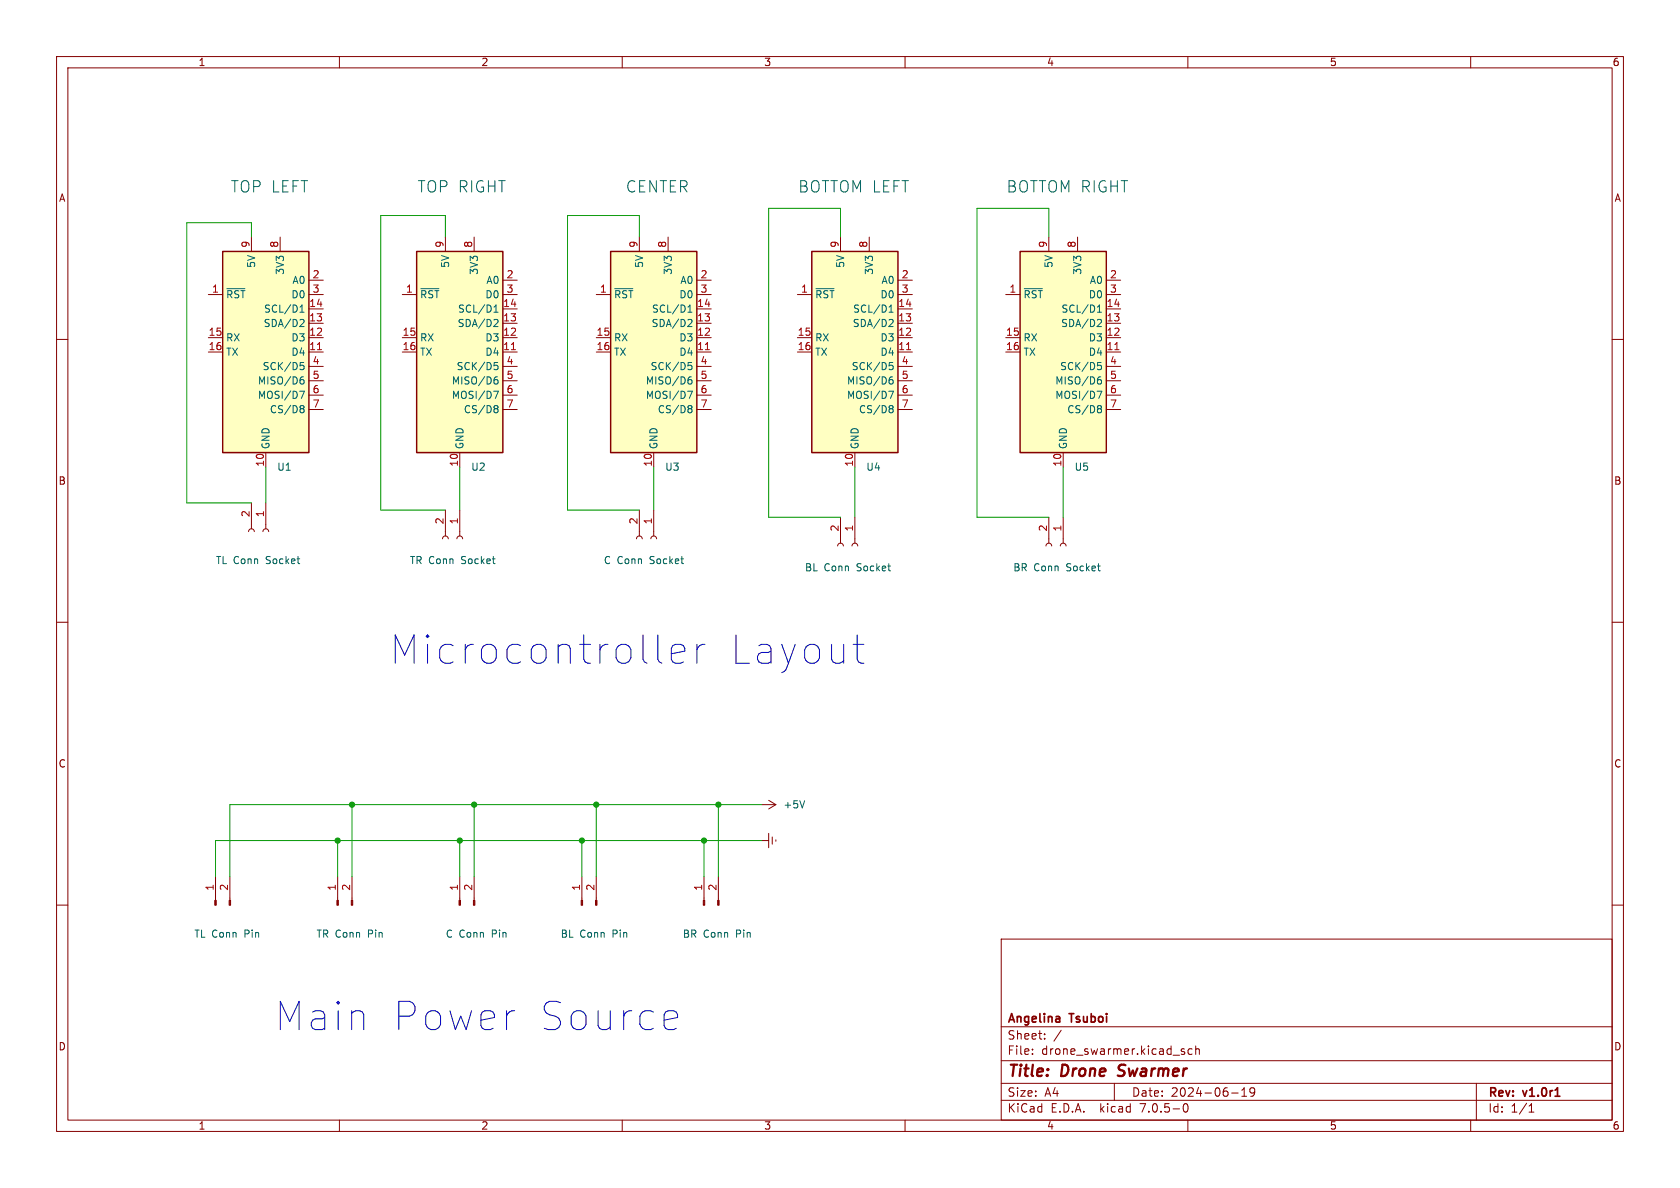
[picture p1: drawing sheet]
<svg xmlns="http://www.w3.org/2000/svg" width="297mm" height="210mm" viewBox="0 0 297 210" stroke-linecap="round" stroke-linejoin="round" font-family="sans-serif">
<g fill="none" stroke="#840000" stroke-width=".18">
<path d="M10 10h277v190h-277zM12 12h273v186h-273zM60 10v2M110 10v2M160 10v2M210 10v2M260 10v2M10 60h2M36.8 52.1h2.6M36.8 59.7h2.6M44.4 41.9v2.6M49.5 41.9v2.6"/>
<path d="M54.6 52.1h2.5M54.6 59.7h2.5M54.6 57.2h2.5M54.6 54.6h2.5M54.6 49.5h2.5M71.1 52.1h2.6M71.1 59.7h2.6M78.7 41.9v2.6M83.8 41.9v2.6M88.9 52.1h2.5M88.9 59.7h2.5M88.9 57.2h2.5"/>
<path d="M88.9 54.6h2.5M88.9 49.5h2.5M105.4 52.1h2.5M105.4 59.7h2.5M113 41.9v2.6M118.1 41.9v2.6M123.2 52.1h2.5M123.2 59.7h2.5M123.2 57.2h2.5M123.2 54.6h2.5M123.2 49.5h2.5M141 52.1h2.5"/>
<path d="M141 59.7h2.5M148.6 41.9v2.6M153.7 41.9v2.6M158.7 52.1h2.6M158.7 59.7h2.6M158.7 57.2h2.6M158.7 54.6h2.6M158.7 49.5h2.6M177.8 52.1h2.5M177.8 59.7h2.5M185.4 41.9v2.6M190.5 41.9v2.6"/>
<path d="M195.6 52.1h2.5M195.6 59.7h2.5M195.6 57.2h2.5M195.6 54.6h2.5M195.6 49.5h2.5M285 60h2M36.8 62.2h2.6M54.6 62.2h2.5M54.6 64.8h2.5M54.6 67.3h2.5M54.6 69.9h2.5M54.6 72.4h2.5"/>
<path d="M71.1 62.2h2.6M88.9 62.2h2.5M88.9 64.8h2.5M88.9 67.3h2.5M88.9 69.9h2.5M88.9 72.4h2.5M105.4 62.2h2.5M123.2 62.2h2.5M123.2 64.8h2.5M123.2 67.3h2.5M123.2 69.9h2.5M123.2 72.4h2.5"/>
<path d="M141 62.2h2.5M158.7 62.2h2.6M158.7 64.8h2.6M158.7 67.3h2.6M158.7 69.9h2.6M158.7 72.4h2.6M177.8 62.2h2.5M195.6 62.2h2.5M195.6 64.8h2.5M195.6 67.3h2.5M195.6 69.9h2.5M195.6 72.4h2.5"/>
<path d="M43.9 94l.2-.4 .4-.1 .3 .1 .2 .4M44.4 88.9v4.6M46.5 94l.1-.4 .4-.1 .4 .1 .1 .4M47 80v2.6M47 88.9v4.6M78.2 95.3l.2-.4 .4-.2 .3 .2 .1 .4M78.7 90.2v4.5M80.8 95.3l.1-.4 .4-.2 .4 .2 .1 .4M81.3 80v2.6M81.3 90.2v4.5M112.5 95.3l.2-.4 .3-.2 .4 .2 .1 .4M113 90.2v4.5"/>
<path d="M115.1 95.3l.1-.4 .4-.2 .3 .2 .2 .4M115.6 80v2.6M115.6 90.2v4.5M148.1 96.5l.1-.3 .4-.2 .4 .2 .1 .3M148.6 91.4v4.6M150.6 96.5l.2-.3 .3-.2 .4 .2 .1 .3M151.1 80v2.6M151.1 91.4v4.6M184.9 96.5l.2-.3 .3-.2 .4 .2 .1 .3M185.4 91.4v4.6M187.5 96.5l.1-.3 .4-.2 .3 .2 .2 .3M188 80v2.6"/>
<path d="M188 91.4v4.6M10 110h2M285 110h2M10 160h2M38.1 154.9v4.3M40.6 154.9v4.3M59.7 154.9v4.3M62.2 154.9v4.3M81.3 154.9v4.3M83.8 154.9v4.3M102.9 154.9v4.3M105.4 154.9v4.3"/>
<path d="M124.5 154.9v4.3M127 154.9v4.3M134.6 142.2h2.6M134.6 148.6h1.3M135.9 141.5l1.3 .7M135.9 147.3v2.6M136.5 148v1.2M137.2 142.2l-1.3 .8M137.2 148.5v.2M285 160h2M177 166h108v32h-108zM60 198v2"/>
<path d="M110 198v2M160 198v2M177 194.5h108M177 191.5h108M177 187.5h108M177 181.5h108M182.5 186.3v.1M182.5 185.5v.1M184.7 183.6v.1M184.7 182.8v.1M187.6 182.1l-1.3 2M197 191.5v3"/>
<path d="M208.9 185.8l.3 .1 .3 .2-.1 .2-.4 .1M208.9 185.5h.5M209.3 195.2l.2-.1a.81 .81 0 0 1 .6 .6 .81 .81 0 0 1-.3 .8l-.1 .1a.81 .81 0 0 1-.4-1.4zM210 198v2M210.7 185.5l-.4-.1-.3 .3v.4l.2 .2h.5M211.4 185.5l.2-.1 .4 .1v.9M211.4 184.9v1.5M217.7 193.2h1.2M219.5 193.8h.9M219.5 192.7l.5-.4v1.5M221.8 192.9l-.3 .3h-.3l-.2-.3 .1-.5 .4-.1 .2 .1a.99 .99 0 0 1-.3 1.4h-.3M260 198v2"/>
<path d="M261 191.5v6.5M270.3 196.6h.9M270.3 195.5l.4-.4v1.5"/>
</g>
<path d="M274.9 193.8h.9" fill="none" stroke="#840000" stroke-width=".3"/>
<g fill="none" stroke="#006464" stroke-width=".18">
<path d="M40.1 51h3.2M53 55.2h.8M53 54.3l.4-.4v1.3M53.5 56.5l.3 .2-.1 .3-.7 .7h.8M74.4 51h3.2M87.3 55.2h.7M87.3 54.3l.4-.4v1.3M87.8 56.5l.2 .2v.3l-.7 .7h.7M108.7 51h3.2M121.6 55.2h.7M121.6 54.3l.4-.4v1.3M122.1 56.5l.2 .2v.3l-.7 .7h.7"/>
<path d="M144.2 51h3.2M157.2 55.2h.7M157.2 54.3l.3-.4v1.3M157.7 56.5l.2 .2-.1 .3-.7 .7h.8M181.1 51h3.2M194 55.2h.7M194 54.3l.4-.4v1.3M194.5 56.5l.2 .2v.3l-.8 .7h.8M53 69.2h.8l-.5 1.2M53.1 64.1h.6M53.2 64.6h.3l.3 .2-.2 .5h-.4M53.3 67.1l.3 .1 .2 .1-.1 .5-.4 .1"/>
<path d="M53.3 71.7h.2l.3 .2-.3 .3M53.3 72.2h.2M53.5 72.2l.3 .3v.2l-.2 .2-.3 .1M53.6 66.6l-.3 .1M87.3 69.2h.8l-.5 1.2M87.4 64.1h.6M87.5 64.6h.3l.2 .2-.1 .5h-.4M87.6 67.1l.3 .1 .1 .1v.5l-.4 .1M87.6 71.7h.2l.2 .2-.2 .3M87.6 72.2h.2M87.8 72.2l.2 .3v.2l-.1 .2-.3 .1M87.9 66.6l-.3 .1"/>
<path d="M121.6 69.2h.8l-.5 1.2M121.7 64.1h.6M121.8 64.6h.3l.2 .2-.1 .5h-.4M121.9 67.1l.3 .1 .1 .1v.5l-.4 .1M121.9 71.7h.2l.2 .2-.2 .3M121.9 72.2h.2M122.1 72.2l.2 .3v.2l-.1 .2-.3 .1M122.2 66.6l-.3 .1M157.1 69.2h.9l-.6 1.2M157.2 64.1h.6M157.4 64.6h.3l.2 .2-.1 .5h-.4M157.4 67.1l.4 .1 .1 .1-.1 .5-.4 .1"/>
<path d="M157.4 71.7h.3l.2 .2-.2 .3M157.4 72.2h.3M157.7 72.2l.2 .3v.2l-.1 .2-.4 .1M157.8 66.6l-.4 .1M193.9 69.2h.9l-.6 1.2M194.1 64.1h.6M194.2 64.6h.3l.2 .2-.1 .5h-.4M194.2 67.1l.4 .1 .1 .1v.5l-.5 .1M194.2 71.7h.3l.2 .2-.2 .3M194.2 72.2h.3M194.5 72.2l.2 .3v.2l-.1 .2-.4 .1M194.6 66.6l-.4 .1"/>
<path d="M142.3 141.5l-.5 1.3"/>
</g>
<g fill="#840000" stroke="#840000" stroke-width=".18">
<path d="M62.1 159.2h.3v.8h-.3z"/>
<path d="M59.6 159.2h.2v.8h-.2z"/>
<path d="M105.3 159.2h.2v.8h-.2z"/>
<path d="M102.7 159.2h.3v.8h-.3z"/>
<path d="M83.7 159.2h.2v.8h-.2z"/>
<path d="M81.2 159.2h.2v.8h-.2z"/>
<path d="M126.9 159.2h.2v.8h-.2z"/>
<path d="M124.3 159.2h.3v.8h-.3z"/>
<path d="M40.5 159.2h.3v.8h-.3z"/>
<path d="M38 159.2h.2v.8h-.2z"/>
</g>
<g fill="#ffffc2" stroke="#ffffc2" stroke-width=".18">
<path d="M143.5 44.5h15.2v35.5h-15.2z"/>
<path d="M107.9 44.5h15.3v35.5h-15.3z"/>
<path d="M39.4 44.5h15.2v35.5h-15.2z"/>
<path d="M73.7 44.5h15.2v35.5h-15.2z"/>
<path d="M180.3 44.5h15.3v35.5h-15.3z"/>
</g>
<path d="M39.4 44.5h15.2v35.5h-15.2zM73.7 44.5h15.2v35.5h-15.2zM107.9 44.5h15.3v35.5h-15.3zM143.5 44.5h15.2v35.5h-15.2zM180.3 44.5h15.3v35.5h-15.3z" fill="none" stroke="#840000" stroke-width=".25"/>
<path d="M56.1 61.8h.7M90.4 61.8h.7M124.7 61.8h.7M160.3 61.8h.7M197.1 61.8h.7" fill="none" stroke="#a90000" stroke-width=".18"/>
<path d="M116.5 117l.5 .2M118.7 115.6l2.4-.5v-.5l-.3-.5-.5-.2h-.9l-.5 .2-.2 .5v1.9l.2 .5 .5 .2h.9l.5-.2M123.2 113.9v3.3M124.6 113.9a1.28 1.28 0 0 0-1.4 1M150.8 113.9h1.9M151.5 112.2v4.3l.3 .5 .5 .2h.4M90.5 178.7h.5M118.1 178.7h1l.5 .2 .2 .5v.5l-2.4 .4M119.6 181.8l-.5 .2h-1" fill="none" stroke="#0000c2" stroke-width=".18"/>
<g fill="none" stroke="#009600" stroke-width=".18">
<path d="M44.4 41.9v-2.5h-11.4v49.5h11.4M78.7 41.9v-3.8h-11.4v52.1h11.4M113 41.9v-3.8h-12.7v52.1h12.7M148.6 41.9v-5.1h-12.7v54.6h12.7M185.4 41.9v-5.1h-12.7v54.6h12.7M47 82.6v6.3M81.3 82.6v7.6M115.6 82.6v7.6M151.1 82.6v8.8M188 82.6v8.8M59.7 148.6v6.3M62.2 142.2v12.7"/>
<path d="M81.3 148.6v6.3M83.8 142.2v12.7M102.9 148.6v6.3M105.4 142.2v12.7M124.5 148.6v6.3M127 142.2v12.7M134.6 148.6h-96.5v6.3M134.6 142.2h-94v12.7"/>
</g>
<g fill="#009600" stroke="#009600" stroke-width=".18">
<circle cx="124.5" cy="148.6" r=".46"/>
<circle cx="59.7" cy="148.6" r=".46"/>
<circle cx="102.9" cy="148.6" r=".46"/>
<circle cx="62.2" cy="142.2" r=".46"/>
<circle cx="81.3" cy="148.6" r=".46"/>
<circle cx="83.8" cy="142.2" r=".46"/>
<circle cx="105.4" cy="142.2" r=".46"/>
<circle cx="127" cy="142.2" r=".46"/>
</g>
<g font-size="7" fill="#0000c2">
<text x="68.6" y="117.9">Microcontroller</text>
<text x="128.2" y="117.9">Layout</text>
<text x="48.3" y="182.6">Main</text>
<text x="68.6" y="182.6">Power</text>
<text x="93.9" y="182.6">Source</text>
</g>
<g font-size="2.8" fill="#006464">
<text x="40.8" y="34.2">TOP LEFT</text>
<text x="73.8" y="34.2">TOP RIGHT</text>
<text x="110.6" y="34.2">CENTER</text>
<text x="141.1" y="34.2">BOTTOM LEFT</text>
<text x="177.9" y="34.2">BOTTOM RIGHT</text>
</g>
<g font-size="2.8" fill="#840000">
<text x="178" y="190.8">Title:</text>
<text x="187.5" y="190.8">Drone</text>
<text x="198.2" y="190.8">Swarmer</text>
</g>
<g font-size="2.1" fill="#840000">
<text x="178" y="183.9">Sheet:</text>
<text x="178" y="181.1">Angelina</text>
<text x="189.1" y="181.1">Tsuboi</text>
<text x="178" y="186.6">File:</text>
<text x="184" y="186.6">drone_swarmer.kicad_sch</text>
<text x="178" y="196.8">KiCad</text>
<text x="178" y="194">Size:</text>
<text x="184.6" y="194">A4</text>
<text x="185.7" y="196.8">E.D.A.</text>
<text x="194.4" y="196.8">kicad</text>
<text x="200" y="194">Date:</text>
<text x="201.5" y="196.8">7.0.5-0</text>
<text x="206.9" y="194">2024-06-19</text>
<text x="263" y="194.2">Rev:</text>
<text x="263" y="196.8">Id:</text>
<text x="267" y="196.8">1/1</text>
<text x="269.2" y="194.2">v1.0r1</text>
</g>
<g font-size="1.8" fill="#840000">
<text x="35" y="11.8">1</text>
<text x="85" y="11.8">2</text>
<text x="135" y="11.8">3</text>
<text x="185" y="11.8">4</text>
<text x="235" y="11.8">5</text>
<text x="285" y="11.8">6</text>
<text x="10.4" y="35.8">A</text>
<text x="285.4" y="35.8">A</text>
<text x="10.3" y="85.8">B</text>
<text x="285.3" y="85.8">B</text>
<text x="10.3" y="135.8">C</text>
<text x="285.3" y="135.8">C</text>
<text x="10.3" y="185.8">D</text>
<text x="285.3" y="185.8">D</text>
<text x="35" y="199.8">1</text>
<text x="85" y="199.8">2</text>
<text x="135" y="199.8">3</text>
<text x="185" y="199.8">4</text>
<text x="235" y="199.8">5</text>
<text x="285" y="199.8">6</text>
</g>
<g font-size="1.8" fill="#a90000">
<text x="44.2" y="43.8" transform="rotate(-90 44.2 43.8)">9</text>
<text x="49.3" y="43.8" transform="rotate(-90 49.3 43.8)">8</text>
<text x="78.5" y="43.8" transform="rotate(-90 78.5 43.8)">9</text>
<text x="83.6" y="43.8" transform="rotate(-90 83.6 43.8)">8</text>
<text x="112.8" y="43.8" transform="rotate(-90 112.8 43.8)">9</text>
<text x="117.9" y="43.8" transform="rotate(-90 117.9 43.8)">8</text>
<text x="148.3" y="43.8" transform="rotate(-90 148.3 43.8)">9</text>
<text x="153.4" y="43.8" transform="rotate(-90 153.4 43.8)">8</text>
<text x="185.2" y="43.8" transform="rotate(-90 185.2 43.8)">9</text>
<text x="190.2" y="43.8" transform="rotate(-90 190.2 43.8)">8</text>
<text x="37.4" y="51.8">1</text>
<text x="55.2" y="49.3">2</text>
<text x="55.2" y="51.8">3</text>
<text x="71.7" y="51.8">1</text>
<text x="89.5" y="49.3">2</text>
<text x="89.5" y="51.8">3</text>
<text x="106" y="51.8">1</text>
<text x="123.8" y="49.3">2</text>
<text x="123.8" y="51.8">3</text>
<text x="141.6" y="51.8">1</text>
<text x="159.4" y="49.3">2</text>
<text x="159.4" y="51.8">3</text>
<text x="178.4" y="51.8">1</text>
<text x="196.2" y="49.3">2</text>
<text x="196.2" y="51.8">3</text>
<text x="36.8" y="59.4">15</text>
<text x="54.6" y="59.4">12</text>
<text x="54.6" y="56.9">13</text>
<text x="54.6" y="54.4">14</text>
<text x="71.1" y="59.4">15</text>
<text x="88.9" y="59.4">12</text>
<text x="88.9" y="56.9">13</text>
<text x="88.9" y="54.4">14</text>
<text x="105.4" y="59.4">15</text>
<text x="123.2" y="59.4">12</text>
<text x="123.2" y="56.9">13</text>
<text x="123.2" y="54.4">14</text>
<text x="141" y="59.4">15</text>
<text x="158.7" y="59.4">12</text>
<text x="158.7" y="56.9">13</text>
<text x="158.7" y="54.4">14</text>
<text x="177.8" y="59.4">15</text>
<text x="195.6" y="59.4">12</text>
<text x="195.6" y="56.9">13</text>
<text x="195.6" y="54.4">14</text>
<text x="36.8" y="62">16</text>
<text x="54.6" y="62">11</text>
<text x="55.2" y="64.5">4</text>
<text x="71.1" y="62">16</text>
<text x="88.9" y="62">11</text>
<text x="89.5" y="64.5">4</text>
<text x="105.4" y="62">16</text>
<text x="123.2" y="62">11</text>
<text x="123.8" y="64.5">4</text>
<text x="141" y="62">16</text>
<text x="158.7" y="62">11</text>
<text x="159.4" y="64.5">4</text>
<text x="177.8" y="62">16</text>
<text x="195.6" y="62">11</text>
<text x="196.2" y="64.5">4</text>
<text x="55.2" y="67.1">5</text>
<text x="55.2" y="69.6">6</text>
<text x="89.5" y="67.1">5</text>
<text x="89.5" y="69.6">6</text>
<text x="123.8" y="67.1">5</text>
<text x="123.8" y="69.6">6</text>
<text x="159.4" y="67.1">5</text>
<text x="159.4" y="69.6">6</text>
<text x="196.2" y="67.1">5</text>
<text x="196.2" y="69.6">6</text>
<text x="55.2" y="72.1">7</text>
<text x="89.5" y="72.1">7</text>
<text x="123.8" y="72.1">7</text>
<text x="159.4" y="72.1">7</text>
<text x="196.2" y="72.1">7</text>
<text x="46.7" y="82.6" transform="rotate(-90 46.7 82.6)">10</text>
<text x="81" y="82.6" transform="rotate(-90 81 82.6)">10</text>
<text x="115.3" y="82.6" transform="rotate(-90 115.3 82.6)">10</text>
<text x="150.9" y="82.6" transform="rotate(-90 150.9 82.6)">10</text>
<text x="187.7" y="82.6" transform="rotate(-90 187.7 82.6)">10</text>
<text x="44.2" y="91.5" transform="rotate(-90 44.2 91.5)">2</text>
<text x="46.7" y="91.5" transform="rotate(-90 46.7 91.5)">1</text>
<text x="78.5" y="92.7" transform="rotate(-90 78.5 92.7)">2</text>
<text x="81" y="92.7" transform="rotate(-90 81 92.7)">1</text>
<text x="112.8" y="92.7" transform="rotate(-90 112.8 92.7)">2</text>
<text x="115.3" y="92.7" transform="rotate(-90 115.3 92.7)">1</text>
<text x="148.3" y="94" transform="rotate(-90 148.3 94)">2</text>
<text x="150.9" y="94" transform="rotate(-90 150.9 94)">1</text>
<text x="185.2" y="94" transform="rotate(-90 185.2 94)">2</text>
<text x="187.7" y="94" transform="rotate(-90 187.7 94)">1</text>
<text x="37.8" y="157.5" transform="rotate(-90 37.8 157.5)">1</text>
<text x="40.4" y="157.5" transform="rotate(-90 40.4 157.5)">2</text>
<text x="59.4" y="157.5" transform="rotate(-90 59.4 157.5)">1</text>
<text x="62" y="157.5" transform="rotate(-90 62 157.5)">2</text>
<text x="81" y="157.5" transform="rotate(-90 81 157.5)">1</text>
<text x="83.6" y="157.5" transform="rotate(-90 83.6 157.5)">2</text>
<text x="102.6" y="157.5" transform="rotate(-90 102.6 157.5)">1</text>
<text x="105.2" y="157.5" transform="rotate(-90 105.2 157.5)">2</text>
<text x="124.2" y="157.5" transform="rotate(-90 124.2 157.5)">1</text>
<text x="126.7" y="157.5" transform="rotate(-90 126.7 157.5)">2</text>
</g>
<g font-size="1.8" fill="#006464">
<text x="45.3" y="47.4" transform="rotate(-90 45.3 47.4)">5V</text>
<text x="79.6" y="47.4" transform="rotate(-90 79.6 47.4)">5V</text>
<text x="113.9" y="47.4" transform="rotate(-90 113.9 47.4)">5V</text>
<text x="149.4" y="47.4" transform="rotate(-90 149.4 47.4)">5V</text>
<text x="186.2" y="47.4" transform="rotate(-90 186.2 47.4)">5V</text>
<text x="39.9" y="52.9">~{RST}</text>
<text x="50.4" y="48.6" transform="rotate(-90 50.4 48.6)">3V3</text>
<text x="51.5" y="52.9">D0</text>
<text x="51.7" y="50.4">A0</text>
<text x="74.2" y="52.9">~{RST}</text>
<text x="84.6" y="48.6" transform="rotate(-90 84.6 48.6)">3V3</text>
<text x="85.8" y="52.9">D0</text>
<text x="86" y="50.4">A0</text>
<text x="108.5" y="52.9">~{RST}</text>
<text x="118.9" y="48.6" transform="rotate(-90 118.9 48.6)">3V3</text>
<text x="120.1" y="52.9">D0</text>
<text x="120.3" y="50.4">A0</text>
<text x="144" y="52.9">~{RST}</text>
<text x="154.5" y="48.6" transform="rotate(-90 154.5 48.6)">3V3</text>
<text x="155.6" y="52.9">D0</text>
<text x="155.8" y="50.4">A0</text>
<text x="180.8" y="52.9">~{RST}</text>
<text x="191.3" y="48.6" transform="rotate(-90 191.3 48.6)">3V3</text>
<text x="192.5" y="52.9">D0</text>
<text x="192.6" y="50.4">A0</text>
<text x="46.6" y="58">SDA/D2</text>
<text x="46.7" y="55.4">SCL/D1</text>
<text x="80.9" y="58">SDA/D2</text>
<text x="80.9" y="55.4">SCL/D1</text>
<text x="115.2" y="58">SDA/D2</text>
<text x="115.2" y="55.4">SCL/D1</text>
<text x="150.7" y="58">SDA/D2</text>
<text x="150.8" y="55.4">SCL/D1</text>
<text x="187.6" y="58">SDA/D2</text>
<text x="187.6" y="55.4">SCL/D1</text>
<text x="39.9" y="60.5">RX</text>
<text x="39.9" y="63.1">TX</text>
<text x="46.4" y="65.6">SCK/D5</text>
<text x="51.5" y="63.1">D4</text>
<text x="51.5" y="60.5">D3</text>
<text x="74.2" y="60.5">RX</text>
<text x="74.2" y="63.1">TX</text>
<text x="80.7" y="65.6">SCK/D5</text>
<text x="85.8" y="63.1">D4</text>
<text x="85.8" y="60.5">D3</text>
<text x="108.5" y="60.5">RX</text>
<text x="108.5" y="63.1">TX</text>
<text x="115" y="65.6">SCK/D5</text>
<text x="120.1" y="63.1">D4</text>
<text x="120.1" y="60.5">D3</text>
<text x="144" y="60.5">RX</text>
<text x="144" y="63.1">TX</text>
<text x="150.6" y="65.6">SCK/D5</text>
<text x="155.6" y="63.1">D4</text>
<text x="155.6" y="60.5">D3</text>
<text x="180.8" y="60.5">RX</text>
<text x="180.8" y="63.1">TX</text>
<text x="187.4" y="65.6">SCK/D5</text>
<text x="192.5" y="63.1">D4</text>
<text x="192.5" y="60.5">D3</text>
<text x="45.6" y="68.1">MISO/D6</text>
<text x="45.6" y="70.7">MOSI/D7</text>
<text x="79.9" y="68.1">MISO/D6</text>
<text x="79.9" y="70.7">MOSI/D7</text>
<text x="114.1" y="68.1">MISO/D6</text>
<text x="114.1" y="70.7">MOSI/D7</text>
<text x="149.7" y="68.1">MISO/D6</text>
<text x="149.7" y="70.7">MOSI/D7</text>
<text x="186.5" y="68.1">MISO/D6</text>
<text x="186.5" y="70.7">MOSI/D7</text>
<text x="47.7" y="73.2">CS/D8</text>
<text x="82" y="73.2">CS/D8</text>
<text x="116.3" y="73.2">CS/D8</text>
<text x="151.8" y="73.2">CS/D8</text>
<text x="188.7" y="73.2">CS/D8</text>
<text x="47.8" y="79.5" transform="rotate(-90 47.8 79.5)">GND</text>
<text x="49" y="83.4">U1</text>
<text x="82.1" y="79.5" transform="rotate(-90 82.1 79.5)">GND</text>
<text x="83.2" y="83.4">U2</text>
<text x="116.4" y="79.5" transform="rotate(-90 116.4 79.5)">GND</text>
<text x="117.5" y="83.4">U3</text>
<text x="152" y="79.5" transform="rotate(-90 152 79.5)">GND</text>
<text x="153.1" y="83.4">U4</text>
<text x="188.8" y="79.5" transform="rotate(-90 188.8 79.5)">GND</text>
<text x="189.9" y="83.4">U5</text>
<text x="38.1" y="99.9">TL Conn</text>
<text x="47" y="99.9">Socket</text>
<text x="72.4" y="99.9">TR Conn</text>
<text x="81.5" y="99.9">Socket</text>
<text x="106.7" y="99.9">C Conn</text>
<text x="114.9" y="99.9">Socket</text>
<text x="142.2" y="101.2">BL Conn</text>
<text x="151.5" y="101.2">Socket</text>
<text x="179.1" y="101.2">BR Conn</text>
<text x="188.5" y="101.2">Socket</text>
<text x="138.4" y="143.1">+5V</text>
<text x="34.3" y="165.9">TL Conn</text>
<text x="43.2" y="165.9">Pin</text>
<text x="55.9" y="165.9">TR Conn</text>
<text x="65" y="165.9">Pin</text>
<text x="78.7" y="165.9">C Conn</text>
<text x="86.9" y="165.9">Pin</text>
<text x="99.1" y="165.9">BL Conn</text>
<text x="108.3" y="165.9">Pin</text>
<text x="120.7" y="165.9">BR Conn</text>
<text x="130.1" y="165.9">Pin</text>
</g>
</svg>
